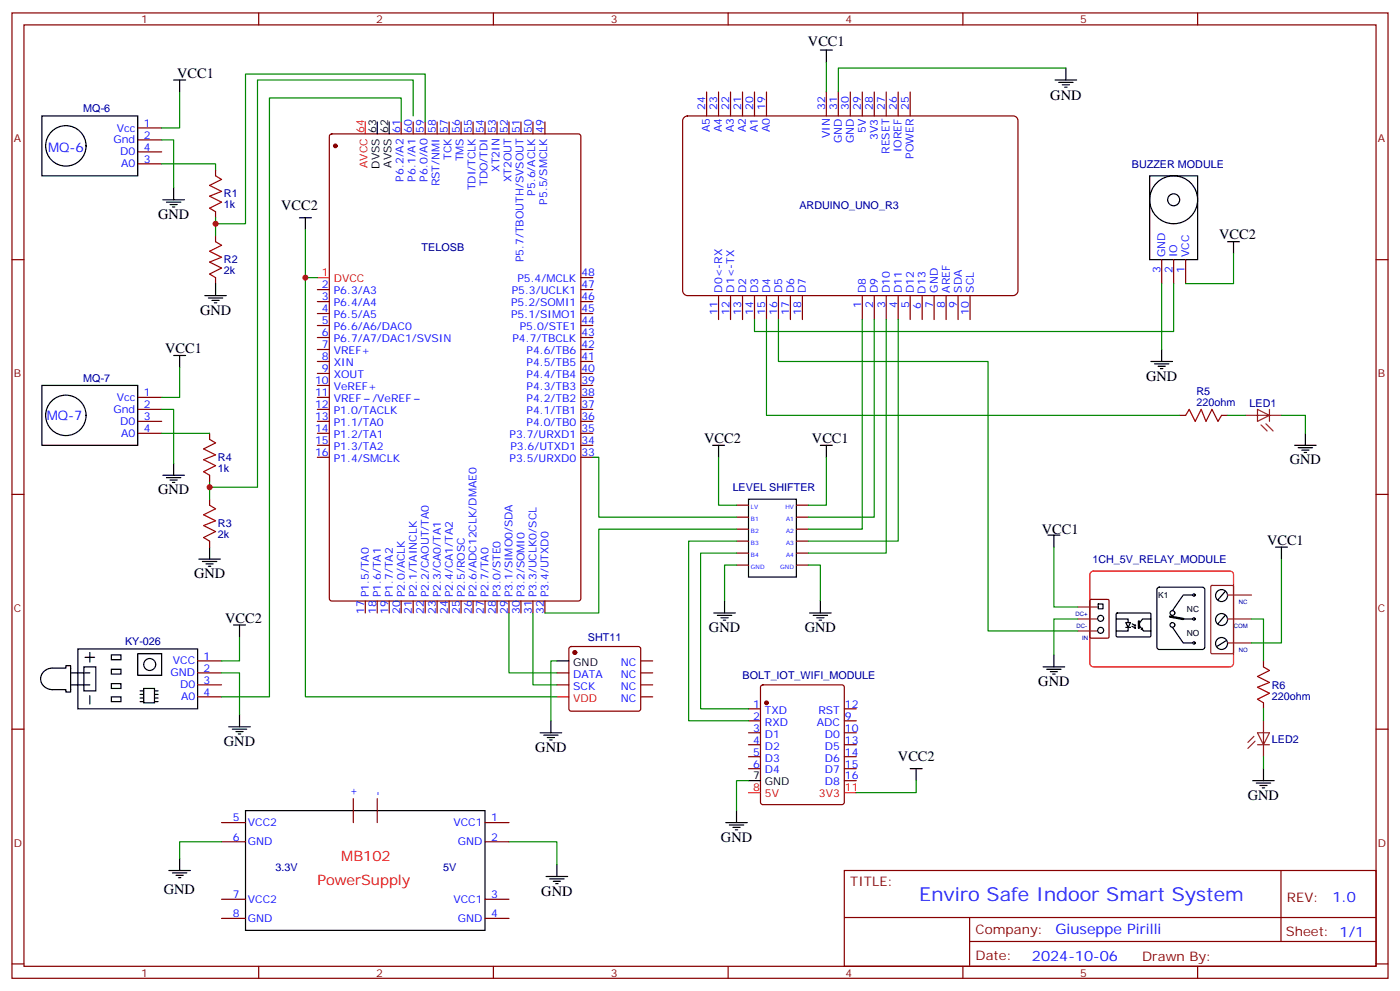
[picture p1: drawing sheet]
<svg xmlns="http://www.w3.org/2000/svg" width="412mm" height="292mm" viewBox="0 0 412 292" stroke-linecap="round" stroke-linejoin="round" font-family="sans-serif">
<g fill="none" stroke="#870000" stroke-width=".35">
<path d="M3.5 3.8h405.4v284.3h-405.4zM7.1 7.3h398.2v277.3h-398.2zM76.2 3.8v3.5M145.3 3.8v3.5M214.5 3.8v3.5M283.6 3.8v3.5M352.8 3.8v3.5M40.6 37.7h7M97.2 39.6l.5-.2h72.7l.6 .5 .1 136.4-.5 .7h-72.9l-.6-.4-.1-136.5zM118.2 35.9v3.5M121.7 35.9v3.5M125.2 35.9v3.5"/>
<path d="M128.8 35.9v3.5M132.3 35.9v3.5M135.8 35.9v3.5M139.3 35.9v3.5M142.9 35.9v3.5M146.4 35.9v3.5M149.9 35.9v3.5M153.5 35.9v3.5M157 35.9v3.5M160.5 35.9v3.5M208.1 27.1v7M211.7 27.1v7"/>
<path d="M215.2 27.1v7M218.7 27.1v7M222.2 27.1v7M225.8 27.1v7M243.4 27.1v7M246.9 27.1v7M250.5 27.1v7M254 27.1v7M257.5 27.1v7M261.1 27.1v7M264.6 27.1v7M268.1 27.1v7"/>
<path d="M40.6 41.2h7M40.6 44.7h7M40.6 48.3h7M63.5 50v1.8M3.5 76.5h3.6M63.5 62.4v1.7M63.5 69.4v1.8M342.2 76.5v7M345.7 76.5v7M349.2 76.5v7M405.3 76.5h3.6M63.5 81.8v1.7"/>
<path d="M93.5 85.3h3.5M93.5 88.8h3.5M93.5 92.4h3.5M93.5 95.9h3.5M93.5 99.4h3.5M171.1 85.3h3.5M171.1 88.8h3.5M171.1 92.4h3.5M171.1 95.9h3.5M171.1 99.4h3.5M171.1 81.8h3.5M211.7 87.1v7"/>
<path d="M215.2 87.1v7M218.7 87.1v7M222.2 87.1v7M225.8 87.1v7M229.3 87.1v7M232.8 87.1v7M236.4 87.1v7M254 87.1v7M257.5 87.1v7M261.1 87.1v7M264.6 87.1v7M268.1 87.1v7"/>
<path d="M271.6 87.1v7M275.2 87.1v7M278.7 87.1v7M282.2 87.1v7M285.8 87.1v7M40.6 117.1h7M93.5 102.9h3.5M93.5 106.5h3.5M93.5 110h3.5M93.5 113.5h3.5M93.5 117.1h3.5M171.1 102.9h3.5"/>
<path d="M171.1 106.5h3.5M171.1 110h3.5M171.1 113.5h3.5M171.1 117.1h3.5M40.6 120.6h7M40.6 124.1h7M40.6 127.6h7M61.7 127.6v1.8M61.7 140v1.7M93.5 120.6h3.5M93.5 124.1h3.5M93.5 127.6h3.5"/>
<path d="M93.5 131.2h3.5M93.5 134.7h3.5M171.1 120.6h3.5M171.1 124.1h3.5M171.1 127.6h3.5M171.1 131.2h3.5M171.1 134.7h3.5M347.5 122.3h1.7M359.8 122.3h1.8M3.5 145.6h3.6M61.7 147v1.8M61.7 159.4v1.7"/>
<path d="M217 148.8h3.5M217 152.3h3.5M217 155.9h3.5M217 159.4h3.5M234.6 148.8h3.5M234.6 152.3h3.5M234.6 155.9h3.5M234.6 159.4h3.5M405.3 145.6h3.6M107.6 177v3.6M111.1 177v3.6M114.7 177v3.6"/>
<path d="M118.2 177v3.6M121.7 177v3.6M125.2 177v3.6M128.8 177v3.6M132.3 177v3.6M135.8 177v3.6M139.3 177v3.6M142.9 177v3.6M146.4 177v3.6M149.9 177v3.6M153.5 177v3.6M157 177v3.6"/>
<path d="M160.5 177v3.6M217 162.9h3.5M217 166.4h3.5M234.6 162.9h3.5M234.6 166.4h3.5M321.1 176.7l.3-.1h4.9l.3 .1 .1 10.9-.2 .3-5.1 .1-.3-.2zM58.2 198.2h7.1M58.2 194.7h7.1M164 198.2h3.6M167.8 190.6l.5-.2h19.7l.5 .2 .2 .5v17.7l-.2 .5-.5 .2h-19.7l-.5-.3-.2-.4v-17.7zM188.7 198.2h3.6M188.7 194.7h3.6"/>
<path d="M372.2 194.7v1.7M3.5 214.8h3.6M58.2 201.7h7.1M58.2 205.2h7.1M164 201.7h3.6M188.7 201.7h3.6M188.7 205.2h3.6M220.5 208.8h3.5M220.5 212.3h3.5M220.5 215.8h3.5M220.5 219.4h3.5M224.2 201.9l.5-.2h23.3l.5 .2 .2 .5v33.9l-.2 .5-.5 .2h-23.3l-.5-.2-.2-.5v-33.9z"/>
<path d="M248.7 208.8h3.5M248.7 212.3h3.5M248.7 215.8h3.5M248.7 219.4h3.5M372.2 207v1.8M405.3 214.8h3.6M104.1 235.2v7.1M111.1 235.2v7.1M220.5 222.9h3.5M220.5 226.4h3.5M248.7 222.9h3.5M248.7 226.4h3.5"/>
<path d="M248.7 229.9h3.5M65.3 242.3h7M65.3 247.9h7M142.9 242.3h7M142.9 247.9h7M248.7 256.4h156.6v28.2h-156.6zM377.3 256.4v20.9M65.3 264.9h7M65.3 270.5h7M142.9 264.9h7M142.9 270.5h7M248.7 270.2h156.5"/>
<path d="M285.6 277.3h119.6M285.6 270.2v14.2M3.5 283.9h3.6M76.2 284.6v3.5M145.3 284.6v3.5M214.5 284.6v3.5M283.6 284.6v3.5M352.8 284.6v3.5M405.3 283.9h3.6"/>
</g>
<g fill="#870000" stroke="#870000" stroke-width=".35">
<circle cx="98.8" cy="43" r=".53"/>
<circle cx="225.8" cy="207" r=".53"/>
<circle cx="169.3" cy="192.2" r=".53"/>
</g>
<path d="M107.6 35.9v3.5M93.5 81.8h3.5M321.3 168.6l.8-.4h40.2l.6 .2 .5 .9v26.1l-.3 .6-.8 .4h-40.2l-.6-.2-.5-.8v-26.1zM164 205.2h3.6M220.5 233.5h3.5M248.7 233.5h3.5" fill="none" stroke="#f00" stroke-width=".35"/>
<g fill="none" stroke="#000" stroke-width=".35">
<path d="M241.7 14.7h3.5M243.4 14.7v3.6M12.3 34.1h28.3v17.7h-28.3zM51.2 23.6h3.5M52.9 23.6v3.5M111.1 35.9v3.5M114.7 35.9v3.5M310.8 23.6h6.3M311.9 24.3h4.2M312.9 25h2.1M313.6 25.7h.7M314 20v3.6"/>
<path d="M48 58.8h6.3M49 59.5h4.3M51.2 55.3v3.5M338.7 51.8h14.1v24.7h-14.1zM50.1 60.3h2.1M50.8 61h.7M88.2 64.1h3.5M90 64.1v3.6M361.6 71.2h3.5M363.4 71.2v3.5M60.3 87.1h6.4M61.4 87.8h4.2"/>
<path d="M62.4 88.5h2.2M63.1 89.2h.8M63.5 83.5v3.6M12.3 113.5h28.3v17.7h-28.3zM51.2 104.7h3.5M52.9 104.7v3.5M339 106.5h6.4M340.1 107.2h4.2M341.1 107.9h2.2M341.8 108.6h.7M342.2 102.9v3.6M48 140h6.3"/>
<path d="M51.2 136.5v3.5M209.9 131.2h3.5M211.7 131.2v3.5M241.7 131.2h3.5M243.4 131.2v3.5M381.4 131.2h6.3M382.4 131.9h4.2M383.5 132.6h2.1M384.2 133.3h.7M384.5 127.6v3.6M49 140.7h4.3M50.1 141.4h2.1"/>
<path d="M50.8 142.1h.7M220.5 147h14.1v23h-14.1zM308.7 157.6h3.5M310.4 157.6v3.5M58.6 164.7h6.3M59.6 165.4h4.3M60.7 166.1h2.1M61.4 166.8h.7M61.7 161.1v3.6M213.4 177v3.6M241.7 177v3.6M323.5 177.9h1.4v1.4h-1.4z"/>
<path d="M341 173.2l.5-.2h12.7l.5 .2 .2 .5v16.9l-.2 .5-.5 .2h-12.7l-.5-.2-.2-.5v-16.9zM351.4 175.3h-2.9l-3.1 4.5M360.9 174.2l-2.1 2.5M375.7 161.1h3.5M377.5 161.1v3.6M15.5 196.8a3.2 3.2 0 0 0-3.5 3.2 3.2 3.2 0 0 0 3.5 3.1h3.9v.7h1.4v-7.7h-1.4v.7h-3.9M20.8 198.2h5.7M22.9 191.1h35.3v17.7h-35.3zM24.7 196.4h3.5v7.1h-3.5zM25 193.6h2.9M26.5 192.2v2.8M32.8 192.9h2.8v1.4h-2.8z"/>
<path d="M32.8 197.1h2.8v1.4h-2.8zM40.6 192.5h7v6.4h-7zM68.8 184.1h3.5M70.6 184.1v3.5M164 194.7h3.6M210.3 180.6h6.3M211.3 181.3h4.2M212.4 182h2.1M213.1 182.7h.7M238.5 180.6h6.3M239.5 181.3h4.3M240.6 182h2.1"/>
<path d="M241.3 182.7h.7M307.3 196.4h6.3M308.3 197.1h4.3M309.4 197.8h2.1M310.1 198.5h.7M310.4 192.9v3.5M328.8 182.3h3.5v1.1M328.8 180.7l.3-.1h9.7l.2 .3v6.5l-.3 .2h-9.7l-.2-.3zM331.6 183.4h1.4l-.7 1.4zM331.6 184.8h1.4M332.3 184.8v1.1l-3.5-.1M333.4 184.5l1.1 .5-.2-.4"/>
<path d="M333.5 183.7l1 .6M334.1 184.3h.4M334.1 185h.4M334.3 183.9l.2 .4M335.6 184.3l1.3 1.6 2.1-.1M336.5 185v.5l-.3-.2M339 182.3h-2.5l-1 1.4M345.4 184.8l3.1 4.6h2.9M348.5 182.3h2.9M360.9 181.3l-2.1 2.4M361.2 188.7l-2.8 1.7M20.8 201.7h5.7"/>
<path d="M26.5 204.9v2.5M32.8 201.4h2.8v1.4h-2.8zM32.8 205.2h2.8v1.5h-2.8zM41.3 203.5h1M41.3 204.5h1M41.3 205.6h1M41.3 206.7h1M42.3 202.8h3.2v4.2h-3.2zM45.5 203.5h1.1M45.5 204.5h1.1M45.5 205.6h1.1M45.5 206.7h1.1"/>
<path d="M67.4 214.1h6.3M68.4 214.8h4.3M69.5 215.5h2.1M70.2 216.2h.7M70.6 210.5v3.6M159.1 215.8h6.4M160.2 216.5h4.2M161.2 217.2h2.1M161.9 217.9h.7M162.3 212.3v3.5M72.3 238.8h70.6v35.2h-70.6zM217 238.8v3.5"/>
<path d="M220.5 229.9h3.5M268.1 226.4h3.5M269.9 226.4v3.5M369 229.9h6.4M370.1 230.6h4.2M371.1 231.4h2.1M371.8 232.1h.7M372.2 226.4v3.5M49.7 256.4h6.4M50.8 257.1h4.2M51.9 257.8h2.1M52.6 258.5h.7"/>
<path d="M52.9 252.9v3.5M160.9 258.2h6.3M161.9 258.9h4.3M163 259.6h2.1M164 254.6v3.6M213.8 242.3h6.3M214.8 243h4.3M215.9 243.7h2.1M216.6 244.4h.7M163.7 260.3h.7"/>
<circle cx="19.4" cy="43" r="6"/>
<circle cx="345.7" cy="58.8" r="7.1"/>
<circle cx="345.7" cy="58.8" r="1.76"/>
<circle cx="19.4" cy="122.3" r="6"/>
<circle cx="351.7" cy="175.3" r=".35"/>
<circle cx="359.8" cy="175.4" r="1.76"/>
<circle cx="44.1" cy="195.7" r="1.76"/>
<circle cx="324.2" cy="182.1" r=".88"/>
<circle cx="324.2" cy="185.7" r=".88"/>
<circle cx="345.4" cy="180.6" r=".71"/>
<circle cx="345.4" cy="184.1" r=".71"/>
<circle cx="351.7" cy="182.3" r=".35"/>
<circle cx="351.7" cy="189.4" r=".35"/>
<circle cx="359.8" cy="189.5" r="1.76"/>
<circle cx="359.8" cy="182.5" r="1.76"/>
</g>
<g fill="none" stroke="#8c2424" stroke-width=".35">
<path d="M366.9 122.3h10.6M370.4 120.6l3.5 1.7-3.5 1.8zM371.5 125.2l1.7 1.7M372.9 124.8l2.1 2.1M373.9 120.6v3.5M317.5 178.8h6M356.7 172.6l.3-.2h6l.3 .2 .1 19.6-.2 .3h-6.2l-.3-.1zM361.6 175.3h7.1M317.5 182.3h5.6M317.5 185.8h5.6M361.6 182.3h7.1M361.6 189.4h7.1"/>
<path d="M369.4 216.9l-1.8 1.8M369.7 218.3l-2.1 2.1M370.4 215.8h3.5l-1.7 3.6zM370.4 219.4h3.5M372.2 212.3v10.6"/>
</g>
<path d="M335.5 183v2M344.7 181.6l3.8 .7" fill="none" stroke="#000" stroke-width=".71"/>
<path d="M63.5 51.8l1.8 1-3.6 1.8 3.6 1.8-3.6 1.4 3.6 1.7-3.6 1.8 1.8 1.1M63.5 71.2l1.8 1-3.6 1.8 3.6 1.8-3.6 1.4 3.6 1.8-3.6 1.7 1.8 1.1M61.7 129.4l1.8 1.1-3.5 1.7 3.5 1.8-3.5 1.4 3.5 1.8-3.5 1.7 1.7 1.1M349.2 122.3l1.1-1.7 1.8 3.5 1.7-3.5 1.4 3.5 1.8-3.5 1.8 3.5 1-1.8M61.7 148.8l1.8 1.1-3.5 1.7 3.5 1.8-3.5 1.4 3.5 1.8-3.5 1.7 1.7 1.1M372.2 196.4l1.7 1.1-3.5 1.7 3.5 1.8-3.5 1.4 3.5 1.8-3.5 1.8 1.8 1" fill="none" stroke="#a10000" stroke-width=".35"/>
<g fill="none" stroke="#008700" stroke-width=".35">
<path d="M243.4 18.3v8.8M52.9 27.1v10.6h-5.3M118.2 35.9v-7h-38.8v176.3h-14.1M121.7 34.1v-10.5h-45.9v119.9h-14.1M125.2 35.9v-14.1h-52.9v44.1h-8.8M314 20h-67.1v7.1M47.6 48.3h15.9v1.7M47.6 41.2h3.6v14.1M63.5 64.1v5.3M90 67.7v14.1h3.5M363.4 74.7v8.8h-14.2M90 81.8v123.4h74"/>
<path d="M225.8 94.1v28.2h121.7M229.3 94.1v12.4h61.7v79.3h26.5M254 94.1v61.8h-15.9M257.5 94.1v58.2h-19.4M261.1 94.1v68.8h-23M264.6 94.1v65.3h-26.5M342.2 83.5v19.4M345.7 83.5v14.1h-123.5v-3.5M52.9 108.2v8.9h-5.3M47.6 120.6h3.6v15.9M47.6 127.6h14.1M174.6 134.7h1.8v17.6h40.6"/>
<path d="M211.7 134.7v14.1h5.3M243.4 134.7v14.1h-5.3M361.6 122.3h5.3M377.5 122.3h7v5.3M61.7 141.7v5.3M217 155.9h-40.6v24.7h-15.9M217 159.4h-14.2v52.9h17.7M217 162.9h-10.6v45.9h14.1M217 166.4h-3.6v10.6M238.1 166.4h3.6v10.6M310.4 161.1v17.7h7.1M377.5 164.7v24.7h-8.8"/>
<path d="M65.3 198.2h5.3v12.3M70.6 187.6v7.1h-5.3M149.9 180.6v17.6h14.1M157 180.6v21.1h7M164 194.7h-1.7v17.6M317.5 182.3h-7.1v10.6M368.7 182.3h3.5v12.4M372.2 208.8v3.5M220.5 229.9h-3.5v8.9M269.9 229.9v3.6h-17.7M372.2 222.9v3.5M65.3 247.9h-12.4v5"/>
<path d="M149.9 247.9h14.1v6.7"/>
</g>
<path d="M201.4 34.7l1.1-.6h95.9a1.41 1.41 0 0 1 1.5 1.5v50.1a1.51 1.51 0 0 1-1.5 1.4h-95.9a1.51 1.51 0 0 1-1.4-1.4v-50.1z" fill="none" stroke="#800000" stroke-width=".35"/>
<g fill="#c00">
<circle cx="63.5" cy="65.9" r=".88"/>
<circle cx="61.7" cy="143.5" r=".88"/>
<circle cx="90" cy="81.8" r=".88"/>
</g>
<text font-size="5.6" fill="#00f" x="270.8" y="265.4">Enviro Safe Indoor Smart System</text>
<g font-size="4.2">
<text x="238" y="13.7">VCC1</text>
<text x="52.2" y="22.9">VCC1</text>
<text x="309.4" y="29.6">GND</text>
<text x="46.6" y="64.5">GND</text>
<text x="82.8" y="62">VCC2</text>
<text x="359.1" y="70.5">VCC2</text>
<text x="58.9" y="92.7">GND</text>
<text x="48.7" y="104">VCC1</text>
<text x="337.6" y="112.1">GND</text>
<text x="207.4" y="130.5">VCC2</text>
<text x="239.2" y="130.5">VCC1</text>
<text x="379.9" y="136.8">GND</text>
<text x="46.6" y="145.6">GND</text>
<text x="306.9" y="157.3">VCC1</text>
<text x="373.2" y="160.4">VCC1</text>
<text x="57.1" y="170.3">GND</text>
<text x="66.3" y="183.4">VCC2</text>
<text x="208.8" y="186.2">GND</text>
<text x="237.1" y="186.2">GND</text>
<text x="305.9" y="202.1">GND</text>
<text x="66" y="219.7">GND</text>
<text x="157.7" y="221.5">GND</text>
<text x="264.5" y="224.3">VCC2</text>
<text x="367.6" y="235.6">GND</text>
<text x="212.4" y="247.9">GND</text>
<text x="48.2" y="263.2">GND</text>
<text x="159.5" y="263.8">GND</text>
</g>
<g font-size="4.2" fill="#f00">
<text x="100.5" y="253.6">MB102</text>
<text x="93.5" y="260.7">PowerSupply</text>
</g>
<g font-size="4.2" fill="#00f">
<text x="392.5" y="265.7">1.0</text>
<text x="310.9" y="275.2">Giuseppe Pirilli</text>
<text x="304" y="283">2024-10-06</text>
</g>
<g font-size="3.9" fill="#00f">
<text x="14.1" y="44.7">MQ-6</text>
<text x="13.8" y="123.6">MQ-7</text>
</g>
<g font-size="3.9" fill="#800">
<text x="250.5" y="261">TITLE:</text>
<text x="379.1" y="265.7">REV:</text>
<text x="287.4" y="275.2">Company:</text>
<text x="378.7" y="275.8">Sheet: 1/1</text>
<text x="287.4" y="282.9">Date:</text>
<text x="336.4" y="282.9">Drawn By:</text>
</g>
<g font-size="3.2" fill="#800">
<text x="41.6" y="6.8">1</text>
<text x="110.8" y="6.8">2</text>
<text x="179.9" y="6.8">3</text>
<text x="249.1" y="6.8">4</text>
<text x="318.2" y="6.8">5</text>
<text x="4.1" y="41.9">A</text>
<text x="405.9" y="41.9">A</text>
<text x="4.1" y="111.1">B</text>
<text x="405.9" y="111.1">B</text>
<text x="4.1" y="180.2">C</text>
<text x="405.9" y="180.2">C</text>
<text x="4.1" y="249.3">D</text>
<text x="405.9" y="249.3">D</text>
<text x="41.6" y="287.6">1</text>
<text x="110.8" y="287.6">2</text>
<text x="179.9" y="287.6">3</text>
<text x="249.1" y="287.6">4</text>
<text x="318.2" y="287.6">5</text>
</g>
<g font-size="3.2" fill="#000080">
<text x="24.5" y="33">MQ-6</text>
<text x="333.4" y="49.3">BUZZER MODULE</text>
<text x="66" y="58.1">R1</text>
<text x="66" y="61.3">1k</text>
<text x="235.5" y="61.7">ARDUINO_UNO_R3</text>
<text x="66" y="77.5">R2</text>
<text x="124.2" y="74">TELOSB</text>
<text x="66" y="80.7">2k</text>
<text x="24.5" y="112.4">MQ-7</text>
<text x="352.4" y="119.5">220ohm</text>
<text x="352.4" y="116.3">R5</text>
<text x="368.1" y="119.9">LED1</text>
<text x="64.2" y="135.7">R4</text>
<text x="64.2" y="138.9">1k</text>
<text x="215.8" y="144.6">LEVEL SHIFTER</text>
<text x="64.2" y="155.2">R3</text>
<text x="64.2" y="158.3">2k</text>
<text x="321.8" y="165.8">1CH_5V_RELAY_MODULE</text>
<text x="36.8" y="190.1">KY-026</text>
<text x="173.2" y="188.7">SHT11</text>
<text x="218.7" y="200">BOLT_IOT_WIFI_MODULE</text>
<text x="374.6" y="202.9">R6</text>
<text x="374.6" y="206.1">220ohm</text>
<text x="374.6" y="218.7">LED2</text>
<text x="81.1" y="256.4">3.3V</text>
<text x="130.5" y="256.4">5V</text>
</g>
<g font-size="3.2" fill="#00f">
<text x="207.7" y="32.3" transform="rotate(-90 207.7 32.3)">24</text>
<text x="211.2" y="32.3" transform="rotate(-90 211.2 32.3)">23</text>
<text x="214.8" y="32.3" transform="rotate(-90 214.8 32.3)">22</text>
<text x="218.3" y="32.3" transform="rotate(-90 218.3 32.3)">21</text>
<text x="221.8" y="32.3" transform="rotate(-90 221.8 32.3)">20</text>
<text x="225.4" y="32.3" transform="rotate(-90 225.4 32.3)">19</text>
<text x="243.1" y="32.4" transform="rotate(-90 243.1 32.4)">32</text>
<text x="246.6" y="32.4" transform="rotate(-90 246.6 32.4)">31</text>
<text x="250.1" y="32.5" transform="rotate(-90 250.1 32.5)">30</text>
<text x="253.6" y="32.5" transform="rotate(-90 253.6 32.5)">29</text>
<text x="257.1" y="32.5" transform="rotate(-90 257.1 32.5)">28</text>
<text x="260.7" y="32.5" transform="rotate(-90 260.7 32.5)">27</text>
<text x="264.2" y="32.5" transform="rotate(-90 264.2 32.5)">26</text>
<text x="267.7" y="32.5" transform="rotate(-90 267.7 32.5)">25</text>
<text x="34.4" y="38.7">Vcc</text>
<text x="42.3" y="37.3">1</text>
<text x="42.3" y="40.9">2</text>
<text x="117.8" y="39.3" transform="rotate(-90 117.8 39.3)">61</text>
<text x="121.4" y="39.3" transform="rotate(-90 121.4 39.3)">60</text>
<text x="124.9" y="39.3" transform="rotate(-90 124.9 39.3)">59</text>
<text x="128.4" y="39.3" transform="rotate(-90 128.4 39.3)">58</text>
<text x="131.9" y="39.3" transform="rotate(-90 131.9 39.3)">57</text>
<text x="135.5" y="39.3" transform="rotate(-90 135.5 39.3)">56</text>
<text x="139" y="39.3" transform="rotate(-90 139 39.3)">55</text>
<text x="142.5" y="39.3" transform="rotate(-90 142.5 39.3)">54</text>
<text x="146" y="39.3" transform="rotate(-90 146 39.3)">53</text>
<text x="149.6" y="39.3" transform="rotate(-90 149.6 39.3)">52</text>
<text x="153.1" y="39.3" transform="rotate(-90 153.1 39.3)">51</text>
<text x="156.6" y="39.3" transform="rotate(-90 156.6 39.3)">50</text>
<text x="160.2" y="39.3" transform="rotate(-90 160.2 39.3)">49</text>
<text x="209.1" y="38.9" transform="rotate(-90 209.1 38.9)">A5</text>
<text x="212.7" y="38.9" transform="rotate(-90 212.7 38.9)">A4</text>
<text x="216.2" y="38.9" transform="rotate(-90 216.2 38.9)">A3</text>
<text x="219.7" y="38.9" transform="rotate(-90 219.7 38.9)">A2</text>
<text x="223.2" y="38.9" transform="rotate(-90 223.2 38.9)">A1</text>
<text x="226.8" y="38.9" transform="rotate(-90 226.8 38.9)">A0</text>
<text x="244.5" y="40.7" transform="rotate(-90 244.5 40.7)">VIN</text>
<text x="255" y="39.2" transform="rotate(-90 255 39.2)">5V</text>
<text x="258.5" y="41.2" transform="rotate(-90 258.5 41.2)">3V3</text>
<text x="33.4" y="42.3">Gnd</text>
<text x="35.4" y="45.8">D0</text>
<text x="42.3" y="44.4">4</text>
<text x="42.3" y="47.9">3</text>
<text x="133" y="47.1" transform="rotate(-90 133 47.1)">TCK</text>
<text x="136.5" y="47.5" transform="rotate(-90 136.5 47.5)">TMS</text>
<text x="248" y="42.1" transform="rotate(-90 248 42.1)">GND</text>
<text x="251.5" y="42.2" transform="rotate(-90 251.5 42.2)">GND</text>
<text x="262.1" y="45.3" transform="rotate(-90 262.1 45.3)">RESET</text>
<text x="265.6" y="44.8" transform="rotate(-90 265.6 44.8)">IOREF</text>
<text x="269.1" y="46.7" transform="rotate(-90 269.1 46.7)">POWER</text>
<text x="35.7" y="49.3">A0</text>
<text x="118.9" y="53.5" transform="rotate(-90 118.9 53.5)">P6.2/A2</text>
<text x="122.4" y="53.5" transform="rotate(-90 122.4 53.5)">P6.1/A1</text>
<text x="125.9" y="53.5" transform="rotate(-90 125.9 53.5)">P6.0/A0</text>
<text x="147.1" y="50.6" transform="rotate(-90 147.1 50.6)">XT2IN</text>
<text x="150.6" y="53.7" transform="rotate(-90 150.6 53.7)">XT2OUT</text>
<text x="129.5" y="54.9" transform="rotate(-90 129.5 54.9)">RST/NMI</text>
<text x="140.1" y="56.1" transform="rotate(-90 140.1 56.1)">TDI/TCLK</text>
<text x="143.6" y="54.8" transform="rotate(-90 143.6 54.8)">TDO/TDI</text>
<text x="157.7" y="57.6" transform="rotate(-90 157.7 57.6)">P5.6/ACLK</text>
<text x="161.2" y="60.3" transform="rotate(-90 161.2 60.3)">P5.5/SMCLK</text>
<text x="154.2" y="77.3" transform="rotate(-90 154.2 77.3)">P5.7/TBOUTH/SVSOUT</text>
<text x="343.3" y="75.8" transform="rotate(-90 343.3 75.8)">GND</text>
<text x="346.8" y="75.8" transform="rotate(-90 346.8 75.8)">IO</text>
<text x="350.3" y="75.8" transform="rotate(-90 350.3 75.8)">VCC</text>
<text x="152.4" y="83.2">P5.4/MCLK</text>
<text x="171.3" y="81.4">48</text>
<text x="341.8" y="80.3" transform="rotate(-90 341.8 80.3)">3</text>
<text x="345.4" y="80.3" transform="rotate(-90 345.4 80.3)">2</text>
<text x="348.9" y="80.3" transform="rotate(-90 348.9 80.3)">1</text>
<text x="94.8" y="84.9">2</text>
<text x="94.8" y="88.5">3</text>
<text x="98.3" y="86.7">P6.3/A3</text>
<text x="150.7" y="86.7">P5.3/UCLK1</text>
<text x="171.3" y="88.5">46</text>
<text x="171.3" y="84.9">47</text>
<text x="212.7" y="86.2" transform="rotate(-90 212.7 86.2)">D0&lt;-RX</text>
<text x="216.3" y="86.2" transform="rotate(-90 216.3 86.2)">D1&lt;-TX</text>
<text x="219.8" y="86.4" transform="rotate(-90 219.8 86.4)">D2</text>
<text x="223.3" y="86.4" transform="rotate(-90 223.3 86.4)">D3</text>
<text x="226.8" y="86.4" transform="rotate(-90 226.8 86.4)">D4</text>
<text x="230.4" y="86.4" transform="rotate(-90 230.4 86.4)">D5</text>
<text x="233.9" y="86.4" transform="rotate(-90 233.9 86.4)">D6</text>
<text x="237.4" y="86.4" transform="rotate(-90 237.4 86.4)">D7</text>
<text x="255.1" y="86.3" transform="rotate(-90 255.1 86.3)">D8</text>
<text x="258.6" y="86.3" transform="rotate(-90 258.6 86.3)">D9</text>
<text x="262.1" y="86.3" transform="rotate(-90 262.1 86.3)">D10</text>
<text x="265.6" y="86.3" transform="rotate(-90 265.6 86.3)">D11</text>
<text x="269.2" y="86.3" transform="rotate(-90 269.2 86.3)">D12</text>
<text x="272.6" y="86.4" transform="rotate(-90 272.6 86.4)">D13</text>
<text x="276.2" y="86.2" transform="rotate(-90 276.2 86.2)">GND</text>
<text x="279.8" y="86.2" transform="rotate(-90 279.8 86.2)">AREF</text>
<text x="283.3" y="86.2" transform="rotate(-90 283.3 86.2)">SDA</text>
<text x="286.8" y="86.2" transform="rotate(-90 286.8 86.2)">SCL</text>
<text x="94.8" y="92">4</text>
<text x="94.8" y="95.5">5</text>
<text x="98.3" y="90.2">P6.4/A4</text>
<text x="98.3" y="93.8">P6.5/A5</text>
<text x="150.6" y="93.8">P5.1/SIMO1</text>
<text x="150.6" y="90.2">P5.2/SOMI1</text>
<text x="171.3" y="95.5">44</text>
<text x="171.3" y="92">45</text>
<text x="211.3" y="92.7" transform="rotate(-90 211.3 92.7)">11</text>
<text x="214.9" y="92.7" transform="rotate(-90 214.9 92.7)">12</text>
<text x="218.4" y="92.9" transform="rotate(-90 218.4 92.9)">13</text>
<text x="221.9" y="92.9" transform="rotate(-90 221.9 92.9)">14</text>
<text x="225.4" y="92.9" transform="rotate(-90 225.4 92.9)">15</text>
<text x="229" y="92.9" transform="rotate(-90 229 92.9)">16</text>
<text x="232.5" y="92.9" transform="rotate(-90 232.5 92.9)">17</text>
<text x="236" y="92.9" transform="rotate(-90 236 92.9)">18</text>
<text x="253.7" y="90.8" transform="rotate(-90 253.7 90.8)">1</text>
<text x="257.2" y="90.8" transform="rotate(-90 257.2 90.8)">2</text>
<text x="260.7" y="90.8" transform="rotate(-90 260.7 90.8)">3</text>
<text x="264.2" y="90.8" transform="rotate(-90 264.2 90.8)">4</text>
<text x="267.8" y="90.8" transform="rotate(-90 267.8 90.8)">5</text>
<text x="271.2" y="90.9" transform="rotate(-90 271.2 90.9)">6</text>
<text x="274.8" y="90.7" transform="rotate(-90 274.8 90.7)">7</text>
<text x="278.4" y="90.7" transform="rotate(-90 278.4 90.7)">8</text>
<text x="281.9" y="90.7" transform="rotate(-90 281.9 90.7)">9</text>
<text x="285.4" y="92.7" transform="rotate(-90 285.4 92.7)">10</text>
<text x="94.8" y="99.1">6</text>
<text x="98.3" y="97.3">P6.6/A6/DAC0</text>
<text x="98.3" y="100.8">P6.7/A7/DAC1/SVSIN</text>
<text x="150.9" y="100.8">P4.7/TBCLK</text>
<text x="153.1" y="97.3">P5.0/STE1</text>
<text x="171.3" y="99.1">43</text>
<text x="94.8" y="102.6">7</text>
<text x="94.8" y="106.1">8</text>
<text x="98.3" y="104.4">VREF+</text>
<text x="98.3" y="107.9">XIN</text>
<text x="155.1" y="107.9">P4.5/TB5</text>
<text x="155.1" y="104.4">P4.6/TB6</text>
<text x="171.3" y="106.1">41</text>
<text x="171.3" y="102.6">42</text>
<text x="92.8" y="113.2">10</text>
<text x="94.8" y="109.6">9</text>
<text x="98.3" y="111.4">XOUT</text>
<text x="155.1" y="111.4">P4.4/TB4</text>
<text x="171.3" y="113.2">39</text>
<text x="171.3" y="109.6">40</text>
<text x="34.4" y="118.1">Vcc</text>
<text x="42.3" y="116.7">1</text>
<text x="92.8" y="116.7">11</text>
<text x="98.3" y="114.9">VeREF+</text>
<text x="98.3" y="118.5">VREF</text>
<text x="109.7" y="118.5">/VeREF</text>
<text x="155.1" y="118.5">P4.2/TB2</text>
<text x="155.1" y="114.9">P4.3/TB3</text>
<text x="171.3" y="116.7">38</text>
<text x="33.4" y="121.6">Gnd</text>
<text x="35.4" y="125.2">D0</text>
<text x="42.3" y="120.2">2</text>
<text x="42.3" y="123.8">3</text>
<text x="92.8" y="120.2">12</text>
<text x="92.8" y="123.8">13</text>
<text x="98.3" y="122">P1.0/TACLK</text>
<text x="98.3" y="125.5">P1.1/TA0</text>
<text x="155.1" y="125.5">P4.0/TB0</text>
<text x="155.1" y="122">P4.1/TB1</text>
<text x="171.3" y="123.8">36</text>
<text x="171.3" y="120.2">37</text>
<text x="35.7" y="128.7">A0</text>
<text x="42.3" y="127.3">4</text>
<text x="92.8" y="127.3">14</text>
<text x="92.8" y="130.8">15</text>
<text x="98.3" y="129">P1.2/TA1</text>
<text x="150.1" y="129">P3.7/URXD1</text>
<text x="171.3" y="130.8">34</text>
<text x="171.3" y="127.3">35</text>
<text x="92.8" y="134.3">16</text>
<text x="98.3" y="132.6">P1.3/TA2</text>
<text x="98.3" y="136.1">P1.4/SMCLK</text>
<text x="150.1" y="136.1">P3.5/URXD0</text>
<text x="150.3" y="132.6">P3.6/UTXD1</text>
<text x="171.3" y="134.3">33</text>
<text x="108.7" y="176" transform="rotate(-90 108.7 176)">P1.5/TA0</text>
<text x="112.2" y="176" transform="rotate(-90 112.2 176)">P1.6/TA1</text>
<text x="115.7" y="176" transform="rotate(-90 115.7 176)">P1.7/TA2</text>
<text x="119.2" y="176" transform="rotate(-90 119.2 176)">P2.0/ACLK</text>
<text x="122.8" y="176" transform="rotate(-90 122.8 176)">P2.1/TAINCLK</text>
<text x="126.3" y="176" transform="rotate(-90 126.3 176)">P2.2/CAOUT/TA0</text>
<text x="129.8" y="176" transform="rotate(-90 129.8 176)">P2.3/CA0/TA1</text>
<text x="133.3" y="176" transform="rotate(-90 133.3 176)">P2.4/CA1/TA2</text>
<text x="136.9" y="176" transform="rotate(-90 136.9 176)">P2.5/ROSC</text>
<text x="140.4" y="176" transform="rotate(-90 140.4 176)">P2.6/ADC12CLK/DMAE0</text>
<text x="143.9" y="176" transform="rotate(-90 143.9 176)">P2.7/TA0</text>
<text x="147.5" y="176" transform="rotate(-90 147.5 176)">P3.0/STE0</text>
<text x="151" y="176" transform="rotate(-90 151 176)">P3.1/SIMO0/SDA</text>
<text x="154.5" y="176" transform="rotate(-90 154.5 176)">P3.2/SOMI0</text>
<text x="158" y="176" transform="rotate(-90 158 176)">P3.3/UCLK0/SCL</text>
<text x="161.6" y="176" transform="rotate(-90 161.6 176)">P3.4/UTXD0</text>
<text x="107.2" y="180.9" transform="rotate(-90 107.2 180.9)">17</text>
<text x="110.8" y="180.9" transform="rotate(-90 110.8 180.9)">18</text>
<text x="114.3" y="180.9" transform="rotate(-90 114.3 180.9)">19</text>
<text x="117.8" y="180.9" transform="rotate(-90 117.8 180.9)">20</text>
<text x="121.4" y="180.9" transform="rotate(-90 121.4 180.9)">21</text>
<text x="124.9" y="180.9" transform="rotate(-90 124.9 180.9)">22</text>
<text x="128.4" y="180.9" transform="rotate(-90 128.4 180.9)">23</text>
<text x="131.9" y="180.9" transform="rotate(-90 131.9 180.9)">24</text>
<text x="135.5" y="180.9" transform="rotate(-90 135.5 180.9)">25</text>
<text x="139" y="180.9" transform="rotate(-90 139 180.9)">26</text>
<text x="142.5" y="180.9" transform="rotate(-90 142.5 180.9)">27</text>
<text x="146" y="180.9" transform="rotate(-90 146 180.9)">28</text>
<text x="149.6" y="180.9" transform="rotate(-90 149.6 180.9)">29</text>
<text x="153.1" y="180.9" transform="rotate(-90 153.1 180.9)">30</text>
<text x="156.6" y="180.9" transform="rotate(-90 156.6 180.9)">31</text>
<text x="160.2" y="180.9" transform="rotate(-90 160.2 180.9)">32</text>
<text x="50.9" y="195.7">VCC</text>
<text x="60" y="194.3">1</text>
<text x="60" y="197.8">2</text>
<text x="182.8" y="196.1">NC</text>
<text x="50.2" y="199.2">GND</text>
<text x="53" y="202.8">D0</text>
<text x="60" y="201.4">3</text>
<text x="168.9" y="199.6">DATA</text>
<text x="168.9" y="203.1">SCK</text>
<text x="182.8" y="203.1">NC</text>
<text x="182.8" y="199.6">NC</text>
<text x="53.3" y="206.3">A0</text>
<text x="60" y="204.9">4</text>
<text x="182.8" y="206.7">NC</text>
<text x="221.8" y="208.4">1</text>
<text x="248.9" y="208.4">12</text>
<text x="221.8" y="215.5">3</text>
<text x="221.8" y="211.9">2</text>
<text x="225.3" y="213.7">RXD</text>
<text x="225.3" y="210.2">TXD</text>
<text x="240.6" y="213.7">ADC</text>
<text x="241.1" y="210.2">RST</text>
<text x="248.9" y="211.9">9</text>
<text x="248.9" y="215.5">10</text>
<text x="221.8" y="219">4</text>
<text x="225.3" y="220.8">D2</text>
<text x="225.3" y="217.2">D1</text>
<text x="242.9" y="217.2">D0</text>
<text x="242.9" y="220.8">D5</text>
<text x="248.9" y="219">13</text>
<text x="221.8" y="226.1">6</text>
<text x="221.8" y="222.5">5</text>
<text x="225.3" y="227.8">D4</text>
<text x="225.3" y="224.3">D3</text>
<text x="242.9" y="224.3">D6</text>
<text x="242.9" y="227.8">D7</text>
<text x="248.9" y="222.5">14</text>
<text x="248.9" y="226.1">15</text>
<text x="242.9" y="231.4">D8</text>
<text x="248.9" y="229.6">16</text>
<text x="105.1" y="234.5" transform="rotate(-90 105.1 234.5)">+</text>
<text x="112.2" y="234.5" transform="rotate(-90 112.2 234.5)">-</text>
<text x="68.5" y="241.9">5</text>
<text x="73" y="243.3">VCC2</text>
<text x="133.6" y="243.3">VCC1</text>
<text x="144.6" y="241.9">1</text>
<text x="68.5" y="247.6">6</text>
<text x="73" y="249">GND</text>
<text x="134.9" y="249">GND</text>
<text x="144.6" y="247.6">2</text>
<text x="68.5" y="264.5">7</text>
<text x="73" y="265.9">VCC2</text>
<text x="133.6" y="265.9">VCC1</text>
<text x="144.6" y="264.5">3</text>
<text x="68.5" y="270.2">8</text>
<text x="73" y="271.6">GND</text>
<text x="134.9" y="271.6">GND</text>
<text x="144.6" y="270.2">4</text>
</g>
<g font-size="3.2" fill="#f00">
<text x="107.2" y="39.3" transform="rotate(-90 107.2 39.3)">64</text>
<text x="108.3" y="49.5" transform="rotate(-90 108.3 49.5)">AVCC</text>
<text x="94.8" y="81.4">1</text>
<text x="98.3" y="83.2">DVCC</text>
<text x="168.9" y="206.7">VDD</text>
<text x="221.8" y="233.1">8</text>
<text x="248.9" y="233.1">11</text>
<text x="225.3" y="234.9">5V</text>
<text x="241.2" y="234.9">3V3</text>
</g>
<g font-size="3.2">
<text x="110.8" y="39.3" transform="rotate(-90 110.8 39.3)">63</text>
<text x="114.3" y="39.3" transform="rotate(-90 114.3 39.3)">62</text>
<text x="111.8" y="49.7" transform="rotate(-90 111.8 49.7)">DVSS</text>
<text x="115.4" y="49.4" transform="rotate(-90 115.4 49.4)">AVSS</text>
<text x="168.9" y="196.1">GND</text>
<text x="221.8" y="229.6">7</text>
<text x="225.3" y="231.4">GND</text>
</g>
<g font-size="2.5">
<text x="341.1" y="176">K1</text>
<text x="349.6" y="180.2">NC</text>
<text x="349.6" y="187.3">NO</text>
</g>
<g font-size="1.8" fill="#00f">
<text x="221.2" y="149.9">LV</text>
<text x="231.4" y="149.9">HV</text>
<text x="221.2" y="153.4">B1</text>
<text x="231.6" y="153.4">A1</text>
<text x="221.2" y="156.9">B2</text>
<text x="221.2" y="160.4">B3</text>
<text x="231.6" y="156.9">A2</text>
<text x="231.6" y="160.4">A3</text>
<text x="221.2" y="164">B4</text>
<text x="221.2" y="167.5">GND</text>
<text x="229.8" y="167.5">GND</text>
<text x="231.6" y="164">A4</text>
</g>
<g font-size="1.8" fill="#000080">
<text x="364.9" y="178">NC</text>
<text x="316.8" y="181.5">DC+</text>
<text x="317.1" y="185">DC-</text>
<text x="363.4" y="185">COM</text>
<text x="318.7" y="188.5">IN</text>
<text x="364.9" y="192.1">NO</text>
</g>
</svg>
